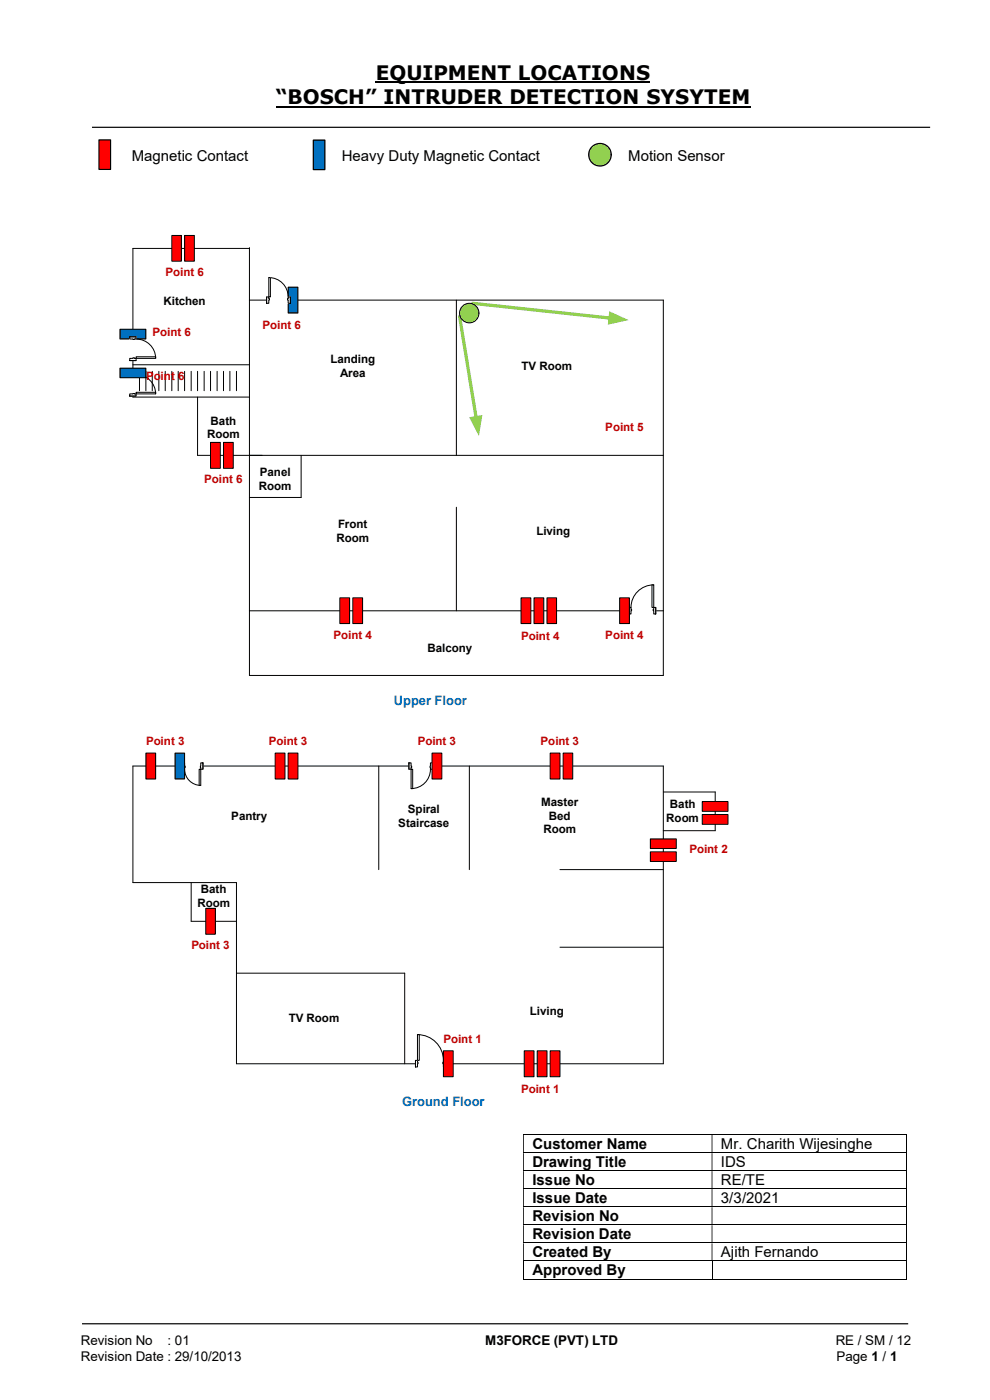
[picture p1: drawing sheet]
<svg xmlns="http://www.w3.org/2000/svg" width="210mm" height="297mm" viewBox="0 0 210 297" stroke-linecap="round" stroke-linejoin="round" font-family="sans-serif">
<path d="M79.7 17.5h58.2M58.5 22.6h100.7" fill="none" stroke="#000" stroke-width=".42"/>
<path d="M19.5 27h177.8M17.4 280.8h175.3" fill="none" stroke="#000" stroke-width=".25"/>
<g fill="none" stroke="#000" stroke-width=".21">
<path d="M111 240.7h81.2M111 244.6h81.2M111 248.4h81.2M111 252.2h81.2M111 256h81.2M111 259.8h81.2M192.3 240.8v3.7M192.3 244.6v3.7M192.3 248.5v3.6M192.3 252.3v3.6M192.3 256.1v3.7M192.3 259.9v3.7"/>
<path d="M111 263.7h81.2M111 267.5h81.2M111 271.4h40M111 267.6v3.8M151 267.6v3.8M151.1 271.4h41.1M192.3 263.8v3.6M192.3 267.6v3.8"/>
</g>
<g fill="#000">
<path d="M192.2 240.6h.2v.2h-.2zM111 240.8h.1v3.7h-.1zM151 240.8h.1v3.7h-.1z" fill-rule="evenodd"/>
<path d="M192.2 244.5h.2v.1h-.2zM111 244.6h.1v3.7h-.1zM151 244.6h.1v3.7h-.1z" fill-rule="evenodd"/>
<path d="M192.2 248.3h.2v.2h-.2zM111 248.5h.1v3.6h-.1zM151 248.5h.1v3.6h-.1z" fill-rule="evenodd"/>
<path d="M192.2 252.1h.2v.2h-.2zM111 252.3h.1v3.6h-.1zM151 252.3h.1v3.6h-.1z" fill-rule="evenodd"/>
<path d="M192.2 255.9h.2v.2h-.2zM111 256.1h.1v3.7h-.1zM151 256.1h.1v3.7h-.1z" fill-rule="evenodd"/>
<path d="M192.2 259.8h.2v.1h-.2zM111 259.9h.1v3.7h-.1zM151 259.9h.1v3.7h-.1z" fill-rule="evenodd"/>
<path d="M192.2 263.6h.2v.2h-.2zM111 263.8h.1v3.6h-.1zM151 263.8h.1v3.6h-.1z" fill-rule="evenodd"/>
</g>
<path d="M192.2 267.4h.2v.2h-.2zM192.2 271.3h.2v.1h-.2z" fill="#000"/>
<path d="M21 29.7h2.5v6.2h-2.5z" fill="#f00"/>
<path d="M21 29.7h2.5v6.2h-2.5z" fill="none" stroke="#000" stroke-width=".25"/>
<path d="M66.5 29.7h2.4v6.3h-2.4z" fill="#0070c0"/>
<path d="M66.5 29.7h2.4v6.3h-2.4z" fill="none" stroke="#000" stroke-width=".25"/>
<circle cx="127.3" cy="32.8" r="2.39" fill="#92d050"/>
<circle cx="127.3" cy="32.8" r="2.39" fill="none" stroke="#000" stroke-width=".25"/>
<path d="M52.9 52.5v90.8h87.8v-79.6h-87.8M52.9 52.7h-24.7v31.5h24.7M28.2 77.4h24.7M30.9 78.8v4.1M96.8 63.7v32.9M41.9 84.2v12.4h98.8M96.8 107.6v22M52.9 129.6h87.8" fill="none" stroke="#000" stroke-width=".21"/>
<path d="M133.4 128.8h5.7v1.5h-5.7z" fill="#fff"/>
<path d="M133.4 128.8h5.7v1.5h-5.7z" fill="none" stroke="#fff" stroke-width=".21"/>
<path d="M138.7 128.9v1.4h.4v-1.4zM133.4 128.9h.5v1.4h-.5z" fill-rule="evenodd" fill="#fff"/>
<path d="M133.9 129.2v-.3h-.5v1.4h.5v-.7M138.7 129.2v-.3h.4v1.4h-.4v-.7" fill="none" stroke="#000" stroke-width=".21"/>
<path d="M138.6 129.2v.4h.1v-.4zM133.9 129.2h.1v.4h-.1z" fill-rule="evenodd" fill="#fff"/>
<path d="M133.4 128.9v1.4M133.9 129.2h.1v.4h-.1M138.7 124.1a4.8 4.8 0 0 0-4.8 4.8M138.7 129.2h-.1v.4h.1M139.1 128.9v1.4" fill="none" stroke="#000" stroke-width=".21"/>
<path d="M138.3 124.1h.4v4.8h-.4z" fill="#fff"/>
<g fill="none" stroke="#000" stroke-width=".21">
<path d="M29.6 78.8v4.1M32.3 78.8v4.1M33.7 78.8v4.1M35.1 78.8v4.1M36.4 78.8v4.1M37.8 78.8v4.1M39.2 78.8v4.1M40.6 78.8v4.1M41.9 78.8v4.1M43.3 78.8v4.1M44.7 78.8v4.1M46.1 78.8v4.1"/>
<path d="M47.4 78.8v4.1M48.8 78.8v4.1M50.2 78.8v4.1M138.3 124.1h.4v4.8h-.4z"/>
</g>
<path d="M100.2 64.3l29.2 3.2" fill="none" stroke="#92d050" stroke-width=".68"/>
<path d="M129.2 66l4.1 1.9-4.4 1z" fill="#92d050"/>
<path d="M63.9 96.6v8.9" fill="none" stroke="#000" stroke-width=".21"/>
<path d="M110.5 126.8h2.1v5.5h-2.1z" fill="#f00"/>
<path d="M110.5 126.8h2.1v5.5h-2.1z" fill="none" stroke="#000" stroke-width=".21"/>
<path d="M131.4 126.8h2.1v5.5h-2.1z" fill="#f00"/>
<path d="M131.4 126.8h2.1v5.5h-2.1z" fill="none" stroke="#000" stroke-width=".21"/>
<path d="M44.7 93.9h2v5.5h-2z" fill="#f00"/>
<path d="M44.7 93.9h2v5.5h-2z" fill="none" stroke="#000" stroke-width=".21"/>
<path d="M36.4 50h2.1v5.4h-2.1z" fill="#f00"/>
<path d="M36.4 50h2.1v5.4h-2.1z" fill="none" stroke="#000" stroke-width=".21"/>
<path d="M74.8 126.8h2.1v5.5h-2.1z" fill="#f00"/>
<path d="M74.8 126.8h2.1v5.5h-2.1z" fill="none" stroke="#000" stroke-width=".21"/>
<path d="M61.1 60.9h2.1v5.5h-2.1z" fill="#0070c0"/>
<path d="M61.1 60.9h2.1v5.5h-2.1z" fill="none" stroke="#000" stroke-width=".21"/>
<path d="M116 126.8h2.1v5.5h-2.1z" fill="#f00"/>
<path d="M116 126.8h2.1v5.5h-2.1z" fill="none" stroke="#000" stroke-width=".21"/>
<path d="M72.1 126.8h2.1v5.5h-2.1z" fill="#f00"/>
<path d="M72.1 126.8h2.1v5.5h-2.1z" fill="none" stroke="#000" stroke-width=".21"/>
<path d="M113.3 126.8h2.1v5.5h-2.1z" fill="#f00"/>
<path d="M113.3 126.8h2.1v5.5h-2.1z" fill="none" stroke="#000" stroke-width=".21"/>
<path d="M39.2 50h2v5.4h-2z" fill="#f00"/>
<path d="M39.2 50h2v5.4h-2zM52.9 105.5h11M28.2 162.5h112.5v63.2h-90.5v-38.5h-22zM80.3 162.5v22M99.6 162.5v22M140.7 168h11v8.2h-11M40.6 187.2v8.3h9.6M118.8 184.5h21.9M50.2 206.5h35.7v19.2M118.8 201h21.9" fill="none" stroke="#000" stroke-width=".21"/>
<path d="M47.4 93.9h2.1v5.5h-2.1z" fill="#f00"/>
<path d="M47.4 93.9h2.1v5.5h-2.1z" fill="none" stroke="#000" stroke-width=".21"/>
<path d="M97.5 67.1l3.5 21.5" fill="none" stroke="#92d050" stroke-width=".68"/>
<path d="M99.5 88.5l2.8-.4-.7 4.4z" fill="#92d050"/>
<path d="M56.6 62.9h5v1.5h-5z" fill="#fff"/>
<path d="M56.6 62.9h5v1.5h-5z" fill="none" stroke="#fff" stroke-width=".21"/>
<path d="M56.6 63h.4v1.3h-.4zM61.1 63v1.3h.5v-1.3z" fill-rule="evenodd" fill="#fff"/>
<path d="M57 63.3v-.3h-.4v1.3h.4v-.6M61.1 63.3v-.3h.5v1.3h-.5v-.6" fill="none" stroke="#000" stroke-width=".21"/>
<path d="M57 63.3h.1v.4h-.1zM61 63.3v.4h.1v-.4z" fill-rule="evenodd" fill="#fff"/>
<path d="M57 58.9a4.1 4.1 0 0 1 4.1 4.1M56.6 63v1.3M57 63.3h.1v.4h-.1M61.1 63.3h-.1v.4h.1M61.6 63v1.3" fill="none" stroke="#000" stroke-width=".21"/>
<path d="M57 58.9h.4v4.1h-.4z" fill="#fff"/>
<path d="M57 58.9h.4v4.1h-.4z" fill="none" stroke="#000" stroke-width=".21"/>
<path d="M25.4 69.8h5.5v2.1h-5.5z" fill="#0070c0"/>
<path d="M25.4 69.8h5.5v2.1h-5.5z" fill="none" stroke="#000" stroke-width=".21"/>
<path d="M27.5 71.5h1.4v5h-1.4z" fill="#fff"/>
<path d="M27.5 71.5h1.4v5h-1.4z" fill="none" stroke="#fff" stroke-width=".21"/>
<path d="M27.5 76v.5h1.4v-.5zM27.5 71.5h1.4v.4h-1.4z" fill-rule="evenodd" fill="#fff"/>
<path d="M28.2 76h-.7v.5h1.4v-.5h-.4M28.2 71.9h-.7v-.4h1.4v.4h-.4" fill="none" stroke="#000" stroke-width=".21"/>
<path d="M28.2 75.9v.1h.3v-.1zM28.2 71.9l.3 .1z" fill-rule="evenodd" fill="#fff"/>
<path d="M27.5 76.5h1.4M27.5 71.5h1.4M28.2 76v-.1h.3v.1M28.2 71.9h.3M28.9 71.9a4.1 4.1 0 0 1 4.1 4.1" fill="none" stroke="#000" stroke-width=".21"/>
<path d="M28.9 75.7h4.1v.3h-4.1z" fill="#fff"/>
<path d="M28.9 75.7h4.1v.3h-4.1z" fill="none" stroke="#000" stroke-width=".21"/>
<path d="M88.1 224.9h6.4v1.5h-6.4z" fill="#fff"/>
<path d="M88.1 224.9h6.4v1.5h-6.4z" fill="none" stroke="#fff" stroke-width=".21"/>
<path d="M88.1 225h.5v1.4h-.5zM94.1 225v1.4h.4v-1.4z" fill-rule="evenodd" fill="#fff"/>
<path d="M88.6 225.3v-.3h-.5v1.4h.5v-.7M94.1 225.3v-.3h.4v1.4h-.4v-.7" fill="none" stroke="#000" stroke-width=".21"/>
<path d="M88.6 225.3h.1v.4h-.1zM93.9 225.3v.4h.2v-.4z" fill-rule="evenodd" fill="#fff"/>
<path d="M88.6 219.5a5.5 5.5 0 0 1 5.5 5.5M88.1 225v1.4M88.6 225.3h.1v.4h-.1M94.1 225.3h-.2v.4h.2M94.5 225v1.4" fill="none" stroke="#000" stroke-width=".21"/>
<path d="M88.6 219.5h.3v5.5h-.3z" fill="#fff"/>
<path d="M88.6 219.5h.3v5.5h-.3z" fill="none" stroke="#000" stroke-width=".21"/>
<path d="M86.7 161.8h5.1v1.4h-5.1z" fill="#fff"/>
<path d="M86.7 161.8h5.1v1.4h-5.1z" fill="none" stroke="#fff" stroke-width=".21"/>
<path d="M86.7 161.8v1.4h.5v-1.4zM91.3 161.8h.5v1.4h-.5z" fill-rule="evenodd" fill="#fff"/>
<path d="M87.2 162.5v-.7h-.5v1.4h.5v-.3M91.3 162.5v-.7h.5v1.4h-.5v-.3" fill="none" stroke="#000" stroke-width=".21"/>
<path d="M87.2 162.5v.4h.1v-.4zM91.2 162.5l.1 .4z" fill-rule="evenodd" fill="#fff"/>
<path d="M86.7 161.8v1.4M87.2 162.5h.1v.4h-.1M91.3 163.2a4.1 4.1 0 0 1-4.1 4.1M91.3 162.5v.4M91.8 161.8v1.4" fill="none" stroke="#000" stroke-width=".21"/>
<path d="M87.2 163.2h.3v4.1h-.3z" fill="#fff"/>
<path d="M87.2 163.2h.3v4.1h-.3z" fill="none" stroke="#000" stroke-width=".21"/>
<path d="M38.7 161.8h4.4v1.4h-4.4z" fill="#fff"/>
<path d="M38.7 161.8h4.4v1.4h-4.4z" fill="none" stroke="#fff" stroke-width=".21"/>
<path d="M42.6 161.8h.5v1.4h-.5zM38.7 161.8v1.4h.5v-1.4z" fill-rule="evenodd" fill="#fff"/>
<path d="M39.2 162.5v-.7h-.5v1.4h.5v-.3M42.6 162.5v-.7h.5v1.4h-.5v-.3" fill="none" stroke="#000" stroke-width=".21"/>
<path d="M42.5 162.5l.1 .4zM39.2 162.5v.4h.1v-.4z" fill-rule="evenodd" fill="#fff"/>
<path d="M38.7 161.8v1.4M39.2 163.2a3.4 3.4 0 0 0 3.4 3.4M39.2 162.5h.1v.4h-.1M42.6 162.5v.4M43.1 161.8v1.4" fill="none" stroke="#000" stroke-width=".21"/>
<path d="M42.2 163.2h.4v3.4h-.4z" fill="#fff"/>
<path d="M42.2 163.2h.4v3.4h-.4z" fill="none" stroke="#000" stroke-width=".21"/>
<path d="M37.1 159.8h2.1v5.5h-2.1z" fill="#0070c0"/>
<path d="M37.1 159.8h2.1v5.5h-2.1z" fill="none" stroke="#000" stroke-width=".21"/>
<path d="M91.7 159.8h2v5.5h-2z" fill="#f00"/>
<path d="M91.7 159.8h2v5.5h-2z" fill="none" stroke="#000" stroke-width=".21"/>
<path d="M61.1 159.8h2.1v5.5h-2.1z" fill="#f00"/>
<path d="M61.1 159.8h2.1v5.5h-2.1z" fill="none" stroke="#000" stroke-width=".21"/>
<path d="M58.4 159.8h2.1v5.5h-2.1z" fill="#f00"/>
<path d="M58.4 159.8h2.1v5.5h-2.1z" fill="none" stroke="#000" stroke-width=".21"/>
<path d="M111.2 222.9h2.1v5.5h-2.1z" fill="#f00"/>
<path d="M111.2 222.9h2.1v5.5h-2.1z" fill="none" stroke="#000" stroke-width=".21"/>
<path d="M149 170.1h5.4v2h-5.4z" fill="#f00"/>
<path d="M149 170.1h5.4v2h-5.4z" fill="none" stroke="#000" stroke-width=".21"/>
<path d="M30.9 159.8h2.1v5.5h-2.1z" fill="#f00"/>
<path d="M30.9 159.8h2.1v5.5h-2.1z" fill="none" stroke="#000" stroke-width=".21"/>
<path d="M116.7 222.9h2.1v5.5h-2.1z" fill="#f00"/>
<path d="M116.7 222.9h2.1v5.5h-2.1z" fill="none" stroke="#000" stroke-width=".21"/>
<path d="M114 222.9h2v5.5h-2z" fill="#f00"/>
<path d="M114 222.9h2v5.5h-2z" fill="none" stroke="#000" stroke-width=".21"/>
<path d="M149 172.8h5.4v2.1h-5.4z" fill="#f00"/>
<path d="M149 172.8h5.4v2.1h-5.4z" fill="none" stroke="#000" stroke-width=".21"/>
<path d="M119.5 159.8h2v5.5h-2z" fill="#f00"/>
<path d="M119.5 159.8h2v5.5h-2z" fill="none" stroke="#000" stroke-width=".21"/>
<path d="M116.7 159.8h2.1v5.5h-2.1z" fill="#f00"/>
<path d="M116.7 159.8h2.1v5.5h-2.1z" fill="none" stroke="#000" stroke-width=".21"/>
<path d="M43.6 192.7h2.1v5.5h-2.1z" fill="#f00"/>
<path d="M43.6 192.7h2.1v5.5h-2.1z" fill="none" stroke="#000" stroke-width=".21"/>
<path d="M94.1 222.9h2v5.5h-2z" fill="#f00"/>
<path d="M94.1 222.9h2v5.5h-2z" fill="none" stroke="#000" stroke-width=".21"/>
<path d="M138 178h5.5v2h-5.5z" fill="#f00"/>
<path d="M138 178h5.5v2h-5.5z" fill="none" stroke="#000" stroke-width=".21"/>
<path d="M138 180.7h5.5v2.1h-5.5z" fill="#f00"/>
<path d="M138 180.7h5.5v2.1h-5.5z" fill="none" stroke="#000" stroke-width=".21"/>
<path d="M27.5 79h1.4v5h-1.4z" fill="#fff"/>
<path d="M27.5 79h1.4v5h-1.4z" fill="none" stroke="#fff" stroke-width=".21"/>
<path d="M27.5 83.6v.4h1.4v-.4zM27.5 79h1.4v.5h-1.4z" fill-rule="evenodd" fill="#fff"/>
<path d="M28.2 79.5h-.7v-.5h1.4v.5h-.4M28.2 83.6h-.7v.4h1.4v-.4h-.4" fill="none" stroke="#000" stroke-width=".21"/>
<path d="M28.2 83.5l.3 .1zM28.2 79.5h.3v.1h-.3z" fill-rule="evenodd" fill="#fff"/>
<path d="M27.5 79h1.4M28.2 79.5v.1h.3v-.1M28.9 79.5a4.1 4.1 0 0 1 4.1 4.1M27.5 84h1.4M28.2 83.6h.3" fill="none" stroke="#000" stroke-width=".21"/>
<path d="M28.9 83.2h4.1v.4h-4.1z" fill="#fff"/>
<path d="M28.9 83.2h4.1v.4h-4.1z" fill="none" stroke="#000" stroke-width=".21"/>
<path d="M25.4 78.1h5.5v2h-5.5z" fill="#0070c0"/>
<path d="M25.4 78.1h5.5v2h-5.5z" fill="none" stroke="#000" stroke-width=".21"/>
<circle cx="99.5" cy="66.4" r="2.06" fill="#92d050"/>
<circle cx="99.5" cy="66.4" r="2.06" fill="none" stroke="#000" stroke-width=".21"/>
<g font-size="4.2">
<text x="79.7" y="17">EQUIPMENT LOCATIONS</text>
<text x="58.5" y="22.1">“BOSCH” INTRUDER DETECTION SYSYTEM</text>
</g>
<g font-size="3.2">
<text x="27.9" y="34.1">Magnetic Contact</text>
<text x="72.5" y="34.1">Heavy Duty Magnetic Contact</text>
<text x="133.3" y="34.1">Motion Sensor</text>
<text x="112.9" y="243.8">Customer Name</text>
<text x="153" y="243.8">Mr. Charith Wijesinghe</text>
<text x="112.9" y="247.6">Drawing Title</text>
<text x="112.9" y="251.4">Issue No</text>
<text x="153" y="247.6">IDS</text>
<text x="153" y="251.4">RE/TE</text>
<text x="112.9" y="255.3">Issue Date</text>
<text x="153" y="255.3">3/3/2021</text>
<text x="112.9" y="259.1">Revision No</text>
<text x="112.9" y="262.9">Revision Date</text>
<text x="112.9" y="266.7">Created By</text>
<text x="153" y="266.7">Ajith Fernando</text>
<text x="112.9" y="270.6">Approved By</text>
</g>
<g font-size="2.8" fill="#0070c0">
<text x="83.5" y="149.6">Upper Floor</text>
<text x="85.3" y="234.7">Ground Floor</text>
</g>
<g font-size="2.8">
<text x="17.1" y="285.4">Revision No</text>
<text x="35.5" y="285.4">: 01</text>
<text x="102.9" y="285.4">M3FORCE (PVT) LTD</text>
<text x="177.3" y="285.4">RE / SM / 12</text>
<text x="17.1" y="288.7">Revision Date : 29/10/2013</text>
<text x="177.5" y="288.7">Page 1 / 1</text>
</g>
<g font-size="2.5" fill="#c00000">
<text x="35.1" y="58.6">Point 6</text>
<text x="32.3" y="71.2">Point 6</text>
<text x="55.7" y="69.9">Point 6</text>
<text x="31" y="80.6">Point</text>
<text x="37.8" y="80.6">6</text>
<text x="128.4" y="91.5">Point 5</text>
<text x="43.3" y="102.5">Point 6</text>
<text x="70.8" y="135.5">Point 4</text>
<text x="110.6" y="135.8">Point 4</text>
<text x="128.4" y="135.5">Point 4</text>
<text x="31" y="158">Point 3</text>
<text x="57.1" y="158">Point 3</text>
<text x="88.6" y="158.1">Point 3</text>
<text x="114.7" y="158">Point 3</text>
<text x="146.3" y="181.1">Point 2</text>
<text x="40.6" y="201.4">Point 3</text>
<text x="94.1" y="221.2">Point 1</text>
<text x="110.6" y="231.9">Point 1</text>
</g>
<g font-size="2.5">
<text x="34.7" y="64.7">Kitchen</text>
<text x="70.1" y="77">Landing</text>
<text x="72.1" y="79.9">Area</text>
<text x="110.7" y="78.4">TV Room</text>
<text x="43.9" y="93">Room</text>
<text x="44.7" y="90.1">Bath</text>
<text x="55.1" y="101">Panel</text>
<text x="54.9" y="104">Room</text>
<text x="71.7" y="112.1">Front</text>
<text x="113.8" y="113.5">Living</text>
<text x="71.4" y="115">Room</text>
<text x="90.7" y="138.2">Balcony</text>
<text x="49.1" y="173.9">Pantry</text>
<text x="86.5" y="172.4">Spiral</text>
<text x="114.8" y="171">Master</text>
<text x="116.5" y="173.9">Bed</text>
<text x="142.1" y="171.4">Bath</text>
<text x="84.5" y="175.4">Staircase</text>
<text x="115.3" y="176.8">Room</text>
<text x="141.3" y="174.3">Room</text>
<text x="42.6" y="189.5">Bath</text>
<text x="41.9" y="192.4">Room</text>
<text x="112.4" y="215.4">Living</text>
<text x="61.3" y="216.7">TV Room</text>
</g>
</svg>
